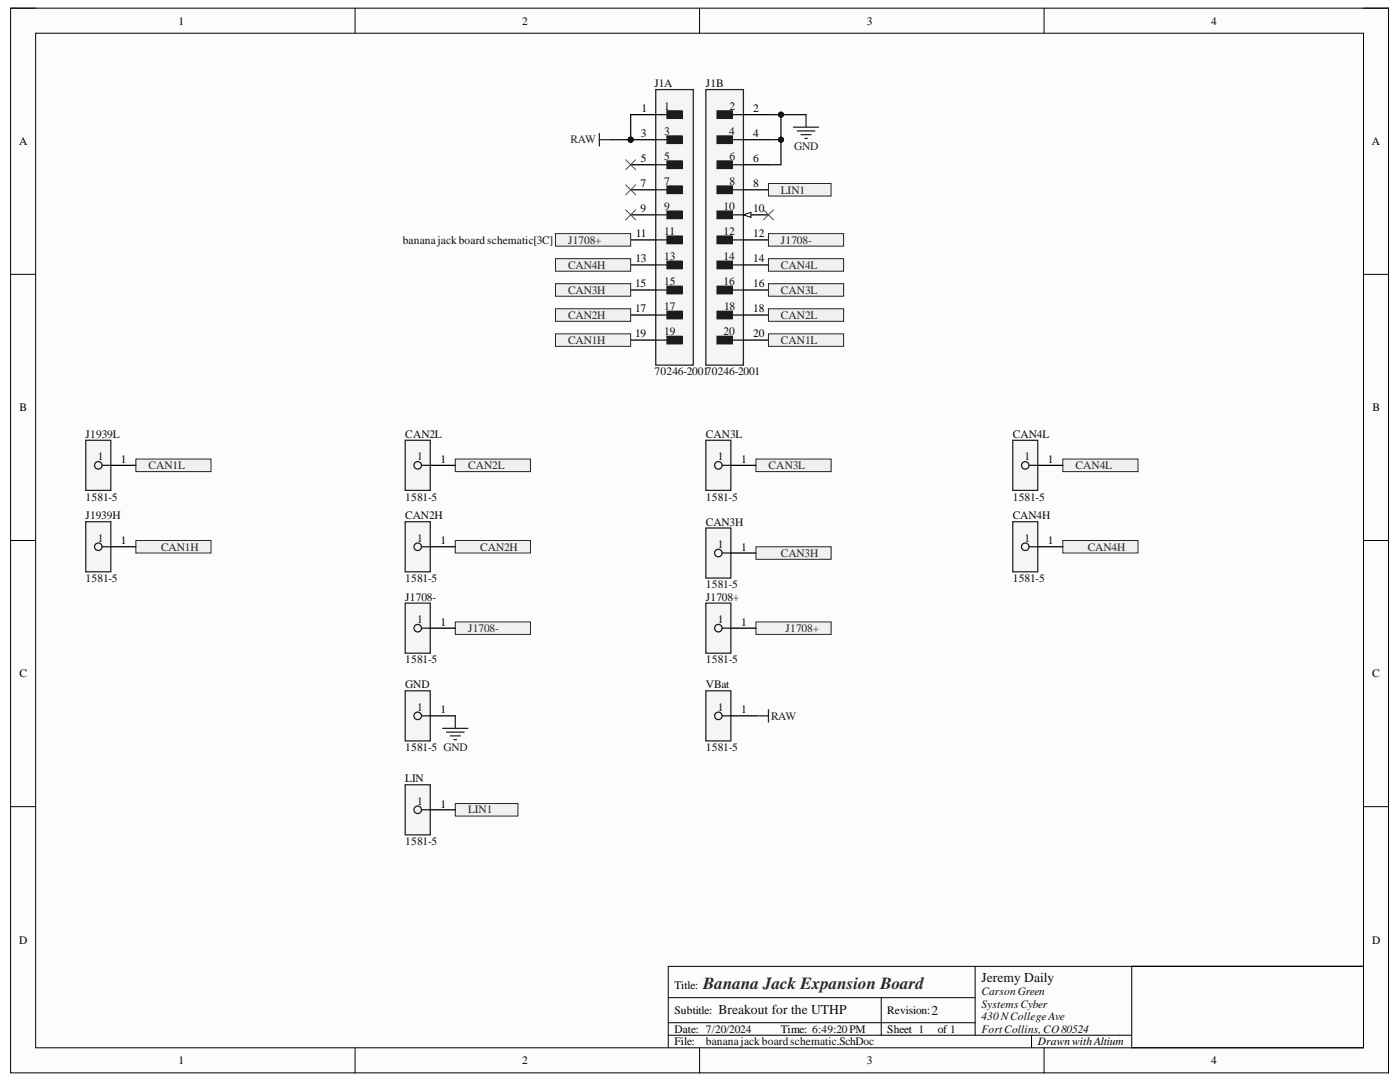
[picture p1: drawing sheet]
<svg xmlns="http://www.w3.org/2000/svg" width="279mm" height="216mm" viewBox="0 0 279 216" stroke-linecap="round" stroke-linejoin="round" font-family="sans-serif">
<path d="M2.1 1.6h275v212.5h-275z" fill-rule="evenodd" fill="#fcfcfc"/>
<path d="M2.1 1.6h275v212.5h-275z" fill="none" stroke="#000" stroke-width=".2"/>
<path d="M7.1 6.6h265v202.5h-265z" fill-rule="evenodd" fill="#fcfcfc"/>
<g fill="none" stroke="#000" stroke-width=".2">
<path d="M2.1 1.6h5M7.1 6.6h265v202.5h-265zM70.9 1.6v5M139.6 1.6v5M208.4 1.6v5M272.1 1.6h5v5M2.1 54.7h5M272.1 54.7h5M2.1 107.8h5M272.1 107.9h5M2.1 161h5M272.1 161h5"/>
<path d="M133.4 199.1h61.2M175.9 199.1v7.5M194.6 192.8v13.8M225.9 192.8h46.2v16.3h-46.2zM272.1 192.8h-138.7v16.3M70.9 209.1v5M133.4 206.6h92.5M133.4 204.1h61.2M139.6 209.1v5M205.9 206.6v2.5M208.4 209.1v5M277.1 209.1v5"/>
</g>
<path d="M27.1 107.8h15v2.5h-15z" fill-rule="evenodd" fill="#f0f0f0"/>
<path d="M27.1 107.8h15v2.5h-15z" fill="none" stroke="#262626" stroke-width=".2"/>
<path d="M90.9 107.8h15v2.5h-15z" fill-rule="evenodd" fill="#f0f0f0"/>
<path d="M90.9 107.8h15v2.5h-15z" fill="none" stroke="#262626" stroke-width=".2"/>
<path d="M150.9 109.1h15v2.5h-15z" fill-rule="evenodd" fill="#f0f0f0"/>
<path d="M150.9 109.1h15v2.5h-15z" fill="none" stroke="#262626" stroke-width=".2"/>
<path d="M212.1 107.9h15v2.4h-15z" fill-rule="evenodd" fill="#f0f0f0"/>
<path d="M212.1 107.9h15v2.4h-15z" fill="none" stroke="#262626" stroke-width=".2"/>
<path d="M150.9 124.1h15v2.5h-15z" fill-rule="evenodd" fill="#f0f0f0"/>
<path d="M150.9 124.1h15v2.5h-15z" fill="none" stroke="#262626" stroke-width=".2"/>
<path d="M90.9 91.6h15v2.5h-15z" fill-rule="evenodd" fill="#f0f0f0"/>
<path d="M90.9 91.6h15v2.5h-15z" fill="none" stroke="#262626" stroke-width=".2"/>
<path d="M150.9 91.6h15v2.5h-15z" fill-rule="evenodd" fill="#f0f0f0"/>
<path d="M150.9 91.6h15v2.5h-15z" fill="none" stroke="#262626" stroke-width=".2"/>
<path d="M212.1 91.6h15v2.5h-15z" fill-rule="evenodd" fill="#f0f0f0"/>
<path d="M212.1 91.6h15v2.5h-15z" fill="none" stroke="#262626" stroke-width=".2"/>
<path d="M27.1 91.6h15v2.5h-15z" fill-rule="evenodd" fill="#f0f0f0"/>
<path d="M27.1 91.6h15v2.5h-15z" fill="none" stroke="#262626" stroke-width=".2"/>
<path d="M90.9 124.1h15v2.5h-15z" fill-rule="evenodd" fill="#f0f0f0"/>
<path d="M90.9 124.1h15v2.5h-15z" fill="none" stroke="#262626" stroke-width=".2"/>
<path d="M90.9 160.3h12.5v2.5h-12.5z" fill-rule="evenodd" fill="#f0f0f0"/>
<path d="M90.9 160.3h12.5v2.5h-12.5z" fill="none" stroke="#262626" stroke-width=".2"/>
<path d="M88.4 145.3h5M89.1 146.1h3.5M89.9 146.8h2M90.6 147.6h.5M90.9 142.8v2.5M150.9 142.8h2.5M153.4 141.6v2.5" fill="none" stroke="#262626" stroke-width=".25"/>
<path d="M140.9 137.8h5v10h-5z" fill-rule="evenodd" fill="#f5f5f5"/>
<path d="M140.9 137.8h5v10h-5z" fill="none" stroke="#262626" stroke-width=".25"/>
<g fill="none" stroke="#1c1c1c" stroke-width=".25">
<path d="M144.1 142.8h1.8"/>
<circle cx="143.4" cy="142.8" r=".75"/>
</g>
<path d="M145.9 142.8h5" fill="none" stroke="#000" stroke-width=".25"/>
<path d="M80.9 137.8h5v10h-5z" fill-rule="evenodd" fill="#f5f5f5"/>
<path d="M80.9 137.8h5v10h-5z" fill="none" stroke="#262626" stroke-width=".25"/>
<g fill="none" stroke="#1c1c1c" stroke-width=".25">
<path d="M84.1 142.8h1.8"/>
<circle cx="83.4" cy="142.8" r=".75"/>
</g>
<path d="M85.9 142.8h5" fill="none" stroke="#000" stroke-width=".25"/>
<path d="M80.9 156.6h5v10h-5z" fill-rule="evenodd" fill="#f5f5f5"/>
<path d="M80.9 156.6h5v10h-5z" fill="none" stroke="#262626" stroke-width=".25"/>
<g fill="none" stroke="#1c1c1c" stroke-width=".25">
<path d="M84.1 161.6h1.8"/>
<circle cx="83.4" cy="161.6" r=".75"/>
</g>
<path d="M85.9 161.6h5" fill="none" stroke="#000" stroke-width=".25"/>
<path d="M80.9 120.3h5v10h-5z" fill-rule="evenodd" fill="#f5f5f5"/>
<path d="M80.9 120.3h5v10h-5z" fill="none" stroke="#262626" stroke-width=".25"/>
<g fill="none" stroke="#1c1c1c" stroke-width=".25">
<path d="M84.1 125.3h1.8"/>
<circle cx="83.4" cy="125.3" r=".75"/>
</g>
<path d="M85.9 125.3h5" fill="none" stroke="#000" stroke-width=".25"/>
<path d="M202.1 87.9h5v10h-5z" fill-rule="evenodd" fill="#f5f5f5"/>
<path d="M202.1 87.9h5v10h-5z" fill="none" stroke="#262626" stroke-width=".25"/>
<g fill="none" stroke="#1c1c1c" stroke-width=".25">
<path d="M205.4 92.9h1.7"/>
<circle cx="204.6" cy="92.9" r=".75"/>
</g>
<path d="M207.1 92.9h5" fill="none" stroke="#000" stroke-width=".25"/>
<path d="M140.9 87.9h5v10h-5z" fill-rule="evenodd" fill="#f5f5f5"/>
<path d="M140.9 87.9h5v10h-5z" fill="none" stroke="#262626" stroke-width=".25"/>
<g fill="none" stroke="#1c1c1c" stroke-width=".25">
<path d="M144.1 92.9h1.8"/>
<circle cx="143.4" cy="92.9" r=".75"/>
</g>
<path d="M145.9 92.9h5" fill="none" stroke="#000" stroke-width=".25"/>
<path d="M80.9 87.9h5v10h-5z" fill-rule="evenodd" fill="#f5f5f5"/>
<path d="M80.9 87.9h5v10h-5z" fill="none" stroke="#262626" stroke-width=".25"/>
<g fill="none" stroke="#1c1c1c" stroke-width=".25">
<path d="M84.1 92.9h1.8"/>
<circle cx="83.4" cy="92.9" r=".75"/>
</g>
<path d="M85.9 92.9h5" fill="none" stroke="#000" stroke-width=".25"/>
<path d="M17.1 87.9h5v10h-5z" fill-rule="evenodd" fill="#f5f5f5"/>
<path d="M17.1 87.9h5v10h-5z" fill="none" stroke="#262626" stroke-width=".25"/>
<g fill="none" stroke="#1c1c1c" stroke-width=".25">
<path d="M20.4 92.9h1.7"/>
<circle cx="19.6" cy="92.9" r=".75"/>
</g>
<path d="M22.1 92.9h5" fill="none" stroke="#000" stroke-width=".25"/>
<path d="M140.9 120.3h5v10h-5z" fill-rule="evenodd" fill="#f5f5f5"/>
<path d="M140.9 120.3h5v10h-5z" fill="none" stroke="#262626" stroke-width=".25"/>
<g fill="none" stroke="#1c1c1c" stroke-width=".25">
<path d="M144.1 125.3h1.8"/>
<circle cx="143.4" cy="125.3" r=".75"/>
</g>
<path d="M145.9 125.3h5" fill="none" stroke="#000" stroke-width=".25"/>
<path d="M202.1 104.1h5v10h-5z" fill-rule="evenodd" fill="#f5f5f5"/>
<path d="M202.1 104.1h5v10h-5z" fill="none" stroke="#262626" stroke-width=".25"/>
<g fill="none" stroke="#1c1c1c" stroke-width=".25">
<path d="M205.4 109.1h1.7"/>
<circle cx="204.6" cy="109.1" r=".75"/>
</g>
<path d="M207.1 109.1h5" fill="none" stroke="#000" stroke-width=".25"/>
<path d="M140.9 105.4h5v9.9h-5z" fill-rule="evenodd" fill="#f5f5f5"/>
<path d="M140.9 105.4h5v9.9h-5z" fill="none" stroke="#262626" stroke-width=".25"/>
<g fill="none" stroke="#1c1c1c" stroke-width=".25">
<path d="M144.1 110.3h1.8"/>
<circle cx="143.4" cy="110.3" r=".75"/>
</g>
<path d="M145.9 110.3h5" fill="none" stroke="#000" stroke-width=".25"/>
<path d="M80.9 104.1h5v10h-5z" fill-rule="evenodd" fill="#f5f5f5"/>
<path d="M80.9 104.1h5v10h-5z" fill="none" stroke="#262626" stroke-width=".25"/>
<g fill="none" stroke="#1c1c1c" stroke-width=".25">
<path d="M84.1 109.1h1.8"/>
<circle cx="83.4" cy="109.1" r=".75"/>
</g>
<path d="M85.9 109.1h5" fill="none" stroke="#000" stroke-width=".25"/>
<path d="M17.1 104.1h5v10h-5z" fill-rule="evenodd" fill="#f5f5f5"/>
<path d="M17.1 104.1h5v10h-5z" fill="none" stroke="#262626" stroke-width=".25"/>
<g fill="none" stroke="#1c1c1c" stroke-width=".25">
<path d="M20.4 109.1h1.7"/>
<circle cx="19.6" cy="109.1" r=".75"/>
</g>
<path d="M22.1 109.1h5" fill="none" stroke="#000" stroke-width=".25"/>
<circle cx="125.9" cy="27.9" r=".5" fill="#0e0e0e"/>
<circle cx="125.9" cy="27.9" r=".5" fill="none" stroke="#0e0e0e" stroke-width=".2"/>
<path d="M130.9 17.9h7.5v55h-7.5z" fill-rule="evenodd" fill="#f5f5f5"/>
<path d="M130.9 17.9h7.5v55h-7.5z" fill="none" stroke="#262626" stroke-width=".25"/>
<path d="M133.1 22.1h3v1.5h-3z" fill-rule="evenodd" fill="#1c1c1c"/>
<path d="M130.9 22.9h3M133.1 22.1h3v1.5h-3z" fill="none" stroke="#1c1c1c" stroke-width=".25"/>
<path d="M133.1 27.1h3v1.5h-3z" fill-rule="evenodd" fill="#1c1c1c"/>
<path d="M130.9 27.9h3M133.1 27.1h3v1.5h-3z" fill="none" stroke="#1c1c1c" stroke-width=".25"/>
<path d="M133.1 32.1h3v1.5h-3z" fill-rule="evenodd" fill="#1c1c1c"/>
<path d="M130.9 32.9h3M133.1 32.1h3v1.5h-3z" fill="none" stroke="#1c1c1c" stroke-width=".25"/>
<path d="M133.1 37.1h3v1.5h-3z" fill-rule="evenodd" fill="#1c1c1c"/>
<path d="M130.9 37.9h3M133.1 37.1h3v1.5h-3z" fill="none" stroke="#1c1c1c" stroke-width=".25"/>
<path d="M133.1 42.1h3v1.5h-3z" fill-rule="evenodd" fill="#1c1c1c"/>
<path d="M130.9 42.9h3M133.1 42.1h3v1.5h-3z" fill="none" stroke="#1c1c1c" stroke-width=".25"/>
<path d="M133.1 47.1h3v1.5h-3z" fill-rule="evenodd" fill="#1c1c1c"/>
<path d="M130.9 47.9h3M133.1 47.1h3v1.5h-3z" fill="none" stroke="#1c1c1c" stroke-width=".25"/>
<path d="M133.1 52.1h3v1.5h-3z" fill-rule="evenodd" fill="#1c1c1c"/>
<path d="M130.9 52.9h3M133.1 52.1h3v1.5h-3z" fill="none" stroke="#1c1c1c" stroke-width=".25"/>
<path d="M133.1 57.1h3v1.5h-3z" fill-rule="evenodd" fill="#1c1c1c"/>
<path d="M130.9 57.9h3M133.1 57.1h3v1.5h-3z" fill="none" stroke="#1c1c1c" stroke-width=".25"/>
<path d="M133.1 62.1h3v1.5h-3z" fill-rule="evenodd" fill="#1c1c1c"/>
<path d="M130.9 62.9h3M133.1 62.1h3v1.5h-3z" fill="none" stroke="#1c1c1c" stroke-width=".25"/>
<path d="M133.1 67.1h3v1.5h-3z" fill-rule="evenodd" fill="#1c1c1c"/>
<path d="M130.9 67.9h3M133.1 67.1h3v1.5h-3z" fill="none" stroke="#1c1c1c" stroke-width=".25"/>
<path d="M125.9 22.9h5M125.9 27.9h5" fill="none" stroke="#000" stroke-width=".25"/>
<circle cx="125.9" cy="27.9" r=".5" fill="#0e0e0e"/>
<circle cx="125.9" cy="27.9" r=".5" fill="none" stroke="#0e0e0e" stroke-width=".2"/>
<path d="M125.9 32.9h5M125.9 37.9h5M125.9 42.9h5M125.9 47.9h5M125.9 52.9h5M125.9 57.9h5M125.9 62.9h5M125.9 67.9h5" fill="none" stroke="#000" stroke-width=".25"/>
<path d="M140.9 17.9h7.5v55h-7.5z" fill-rule="evenodd" fill="#f5f5f5"/>
<path d="M140.9 17.9h7.5v55h-7.5z" fill="none" stroke="#262626" stroke-width=".25"/>
<path d="M143.1 22.1h3v1.5h-3z" fill-rule="evenodd" fill="#1c1c1c"/>
<path d="M143.1 22.1h3v1.5h-3zM145.4 22.9h3" fill="none" stroke="#1c1c1c" stroke-width=".25"/>
<path d="M143.1 27.1h3v1.5h-3z" fill-rule="evenodd" fill="#1c1c1c"/>
<path d="M143.1 27.1h3v1.5h-3zM145.4 27.9h3" fill="none" stroke="#1c1c1c" stroke-width=".25"/>
<path d="M143.1 32.1h3v1.5h-3z" fill-rule="evenodd" fill="#1c1c1c"/>
<path d="M143.1 32.1h3v1.5h-3zM145.4 32.9h3" fill="none" stroke="#1c1c1c" stroke-width=".25"/>
<path d="M143.1 37.1h3v1.5h-3z" fill-rule="evenodd" fill="#1c1c1c"/>
<path d="M143.1 37.1h3v1.5h-3zM145.4 37.9h3" fill="none" stroke="#1c1c1c" stroke-width=".25"/>
<path d="M143.1 42.1h3v1.5h-3z" fill-rule="evenodd" fill="#1c1c1c"/>
<path d="M143.1 42.1h3v1.5h-3zM145.4 42.9h3" fill="none" stroke="#1c1c1c" stroke-width=".25"/>
<path d="M143.1 47.1h3v1.5h-3z" fill-rule="evenodd" fill="#1c1c1c"/>
<path d="M143.1 47.1h3v1.5h-3zM145.4 47.9h3" fill="none" stroke="#1c1c1c" stroke-width=".25"/>
<path d="M143.1 52.1h3v1.5h-3z" fill-rule="evenodd" fill="#1c1c1c"/>
<path d="M143.1 52.1h3v1.5h-3zM145.4 52.9h3" fill="none" stroke="#1c1c1c" stroke-width=".25"/>
<path d="M143.1 57.1h3v1.5h-3z" fill-rule="evenodd" fill="#1c1c1c"/>
<path d="M143.1 57.1h3v1.5h-3zM145.4 57.9h3" fill="none" stroke="#1c1c1c" stroke-width=".25"/>
<path d="M143.1 62.1h3v1.5h-3z" fill-rule="evenodd" fill="#1c1c1c"/>
<path d="M143.1 62.1h3v1.5h-3zM145.4 62.9h3" fill="none" stroke="#1c1c1c" stroke-width=".25"/>
<path d="M143.1 67.1h3v1.5h-3z" fill-rule="evenodd" fill="#1c1c1c"/>
<path d="M143.1 67.1h3v1.5h-3zM145.4 67.9h3" fill="none" stroke="#1c1c1c" stroke-width=".25"/>
<path d="M148.4 22.9h5M148.4 27.9h5M148.4 32.9h5M148.4 37.9h5M148.4 42.9h5" fill="none" stroke="#000" stroke-width=".25"/>
<path d="M148.4 42.9l1.5-.5v1z" fill="#fbfbfb"/>
<path d="M148.4 42.9l1.5-.5v1z" fill="none" stroke="#000" stroke-width=".2"/>
<path d="M148.4 47.9h5M148.4 52.9h5M148.4 57.9h5M148.4 62.9h5M148.4 67.9h5" fill="none" stroke="#000" stroke-width=".25"/>
<path d="M153.4 61.6h15v2.5h-15z" fill-rule="evenodd" fill="#f0f0f0"/>
<path d="M153.4 61.6h15v2.5h-15z" fill="none" stroke="#262626" stroke-width=".2"/>
<path d="M153.4 56.6h15v2.5h-15z" fill-rule="evenodd" fill="#f0f0f0"/>
<path d="M153.4 56.6h15v2.5h-15z" fill="none" stroke="#262626" stroke-width=".2"/>
<path d="M153.4 51.6h15v2.5h-15z" fill-rule="evenodd" fill="#f0f0f0"/>
<path d="M153.4 51.6h15v2.5h-15z" fill="none" stroke="#262626" stroke-width=".2"/>
<path d="M153.4 66.6h15v2.5h-15z" fill-rule="evenodd" fill="#f0f0f0"/>
<path d="M153.4 66.6h15v2.5h-15z" fill="none" stroke="#262626" stroke-width=".2"/>
<path d="M153.4 46.6h15v2.5h-15z" fill-rule="evenodd" fill="#f0f0f0"/>
<path d="M153.4 46.6h15v2.5h-15z" fill="none" stroke="#262626" stroke-width=".2"/>
<path d="M153.4 36.6h12.5v2.5h-12.5z" fill-rule="evenodd" fill="#f0f0f0"/>
<path d="M153.4 36.6h12.5v2.5h-12.5z" fill="none" stroke="#262626" stroke-width=".2"/>
<path d="M158.4 25.4h5M159.1 26.1h3.5M159.9 26.9h2M160.6 27.6h.5M160.9 22.9v2.5" fill="none" stroke="#262626" stroke-width=".25"/>
<path d="M110.9 66.6h15v2.5h-15z" fill-rule="evenodd" fill="#f0f0f0"/>
<path d="M110.9 66.6h15v2.5h-15z" fill="none" stroke="#262626" stroke-width=".2"/>
<path d="M110.9 61.6h15v2.5h-15z" fill-rule="evenodd" fill="#f0f0f0"/>
<path d="M110.9 61.6h15v2.5h-15z" fill="none" stroke="#262626" stroke-width=".2"/>
<path d="M110.9 56.6h15v2.5h-15z" fill-rule="evenodd" fill="#f0f0f0"/>
<path d="M110.9 56.6h15v2.5h-15z" fill="none" stroke="#262626" stroke-width=".2"/>
<path d="M110.9 51.6h15v2.5h-15z" fill-rule="evenodd" fill="#f0f0f0"/>
<path d="M110.9 51.6h15v2.5h-15z" fill="none" stroke="#262626" stroke-width=".2"/>
<path d="M110.9 46.6h15v2.5h-15z" fill-rule="evenodd" fill="#f0f0f0"/>
<path d="M110.9 46.6h15v2.5h-15z" fill="none" stroke="#262626" stroke-width=".2"/>
<path d="M119.6 26.6v2.5M119.6 27.9h2.5" fill="none" stroke="#262626" stroke-width=".25"/>
<path d="M125.9 22.9v5h-3.8" fill="none" stroke="#0e0e0e" stroke-width=".25"/>
<circle cx="125.9" cy="27.9" r=".5" fill="#0e0e0e"/>
<circle cx="125.9" cy="27.9" r=".5" fill="none" stroke="#0e0e0e" stroke-width=".2"/>
<path d="M153.4 27.9h2.5" fill="none" stroke="#0e0e0e" stroke-width=".25"/>
<circle cx="155.9" cy="27.9" r=".5" fill="#0e0e0e"/>
<circle cx="155.9" cy="27.9" r=".5" fill="none" stroke="#0e0e0e" stroke-width=".2"/>
<path d="M153.4 22.9h2.5" fill="none" stroke="#0e0e0e" stroke-width=".25"/>
<circle cx="155.9" cy="22.9" r=".5" fill="#0e0e0e"/>
<circle cx="155.9" cy="22.9" r=".5" fill="none" stroke="#0e0e0e" stroke-width=".2"/>
<path d="M160.9 22.9h-5v10h-2.5" fill="none" stroke="#0e0e0e" stroke-width=".25"/>
<circle cx="155.9" cy="22.9" r=".5" fill="#0e0e0e"/>
<circle cx="155.9" cy="22.9" r=".5" fill="none" stroke="#0e0e0e" stroke-width=".2"/>
<circle cx="155.9" cy="27.9" r=".5" fill="#0e0e0e"/>
<circle cx="155.9" cy="27.9" r=".5" fill="none" stroke="#0e0e0e" stroke-width=".2"/>
<path d="M124.9 31.9l2 2M124.9 36.9l2 2M126.9 31.9l-2 2M126.9 36.9l-2 2M124.9 41.9l2 2M126.9 41.9l-2 2M152.4 41.9l2 2M154.4 41.9l-2 2" fill="none" stroke="#4c4c4c" stroke-width=".2"/>
<text font-size="3.4" fill="#262626" x="140.4" y="197.3">Banana Jack Expansion Board</text>
<g font-size="2.7" fill="#0e0e0e">
<text x="195.9" y="196">Jeremy Daily</text>
<text x="143.4" y="202.2">Breakout for the UTHP</text>
<text x="185.9" y="202.5">2</text>
</g>
<g font-size="2.3">
<text x="35.6" y="4.9">1</text>
<text x="104.2" y="4.9">2</text>
<text x="173" y="4.9">3</text>
<text x="241.7" y="4.9">4</text>
<text x="128" y="22.4">1</text>
<text x="150.3" y="22.4">2</text>
<text x="3.8" y="28.9">A</text>
<text x="127.9" y="27.4">3</text>
<text x="150.3" y="27.4">4</text>
<text x="273.8" y="28.9">A</text>
<text x="127.9" y="32.4">5</text>
<text x="150.3" y="32.4">6</text>
<text x="127.8" y="37.4">7</text>
<text x="150.3" y="37.4">8</text>
<text x="126.9" y="47.4">11</text>
<text x="127.8" y="42.4">9</text>
<text x="150.3" y="42.4">10</text>
<text x="150.3" y="47.4">12</text>
<text x="126.8" y="52.4">13</text>
<text x="150.3" y="52.4">14</text>
<text x="126.7" y="57.3">15</text>
<text x="150.3" y="57.3">16</text>
<text x="126.7" y="62.3">17</text>
<text x="150.3" y="62.3">18</text>
<text x="126.7" y="67.3">19</text>
<text x="150.3" y="67.3">20</text>
<text x="3.9" y="82">B</text>
<text x="273.9" y="82">B</text>
<text x="24.1" y="92.4">1</text>
<text x="87.9" y="92.4">1</text>
<text x="147.9" y="92.4">1</text>
<text x="209.1" y="92.4">1</text>
<text x="24.1" y="108.6">1</text>
<text x="87.9" y="108.6">1</text>
<text x="147.9" y="109.9">1</text>
<text x="209.1" y="108.6">1</text>
<text x="87.9" y="124.8">1</text>
<text x="147.9" y="124.8">1</text>
<text x="3.9" y="135.2">C</text>
<text x="273.9" y="135.2">C</text>
<text x="87.9" y="142.4">1</text>
<text x="147.9" y="142.4">1</text>
<text x="87.9" y="161.1">1</text>
<text x="3.8" y="188.3">D</text>
<text x="273.9" y="188.3">D</text>
<text x="134.6" y="197.3">Title:</text>
<text x="134.6" y="202.3">Subtitle:</text>
<text x="177.1" y="202.3">Revision:</text>
<text x="134.6" y="206">Date: 7/20/2024</text>
<text x="134.6" y="208.6">File:</text>
<text x="155.8" y="206">Time: 6:49:20PM</text>
<text x="177.1" y="206">Sheet 1</text>
<text x="187.1" y="206">of 1</text>
<text x="207.1" y="208.6">DrawnwithAltium</text>
<text x="35.6" y="212.3">1</text>
<text x="104.2" y="212.3">2</text>
<text x="173" y="212.3">3</text>
<text x="241.7" y="212.3">4</text>
</g>
<g font-size="2.3" fill="#0e0e0e">
<text x="130.6" y="17.4">J1A</text>
<text x="140.9" y="17.4">J1B</text>
<text x="132.6" y="21.9">1</text>
<text x="145.6" y="21.9">2</text>
<text x="132.6" y="26.9">3</text>
<text x="145.5" y="26.9">4</text>
<text x="132.6" y="31.9">5</text>
<text x="145.6" y="31.9">6</text>
<text x="132.6" y="36.9">7</text>
<text x="132.6" y="41.9">9</text>
<text x="144.4" y="41.9">10</text>
<text x="145.6" y="36.9">8</text>
<text x="132.6" y="46.9">11</text>
<text x="144.4" y="46.9">12</text>
<text x="80.4" y="48.6">bananajackboardschematic[3C]</text>
<text x="132.6" y="51.8">13</text>
<text x="144.4" y="51.8">14</text>
<text x="132.6" y="56.8">15</text>
<text x="144.4" y="56.8">16</text>
<text x="132.6" y="61.8">17</text>
<text x="144.5" y="61.8">18</text>
<text x="132.6" y="66.9">19</text>
<text x="144.4" y="66.9">20</text>
<text x="130.6" y="74.9">70246-200170246-2001</text>
<text x="17.1" y="87.4">J1939L</text>
<text x="80.9" y="87.4">CAN2L</text>
<text x="140.9" y="87.4">CAN3L</text>
<text x="202.1" y="87.4">CAN4L</text>
<text x="19.5" y="91.9">1</text>
<text x="83.2" y="91.9">1</text>
<text x="143.2" y="91.9">1</text>
<text x="204.5" y="91.9">1</text>
<text x="17.1" y="99.9">1581-5</text>
<text x="80.9" y="99.9">1581-5</text>
<text x="140.9" y="99.9">1581-5</text>
<text x="202.1" y="99.9">1581-5</text>
<text x="17.1" y="103.6">J1939H</text>
<text x="80.9" y="103.6">CAN2H</text>
<text x="140.9" y="104.9">CAN3H</text>
<text x="202.1" y="103.6">CAN4H</text>
<text x="19.5" y="108.1">1</text>
<text x="83.2" y="108.1">1</text>
<text x="143.2" y="109.4">1</text>
<text x="204.5" y="108.1">1</text>
<text x="17.1" y="116.1">1581-5</text>
<text x="80.9" y="119.9">J1708-</text>
<text x="80.9" y="116.1">1581-5</text>
<text x="140.9" y="119.9">J1708+</text>
<text x="140.9" y="117.3">1581-5</text>
<text x="202.1" y="116.1">1581-5</text>
<text x="83.2" y="124.3">1</text>
<text x="143.2" y="124.3">1</text>
<text x="80.9" y="137.4">GND</text>
<text x="80.9" y="132.4">1581-5</text>
<text x="140.9" y="137.4">VBat</text>
<text x="140.9" y="132.4">1581-5</text>
<text x="83.2" y="141.8">1</text>
<text x="143.2" y="141.8">1</text>
<text x="80.9" y="149.9">1581-5 GND</text>
<text x="140.9" y="149.9">1581-5</text>
<text x="80.9" y="156.1">LIN</text>
<text x="83.2" y="160.6">1</text>
<text x="80.9" y="168.6">1581-5</text>
<text x="195.9" y="198.6">CarsonGreen</text>
<text x="195.9" y="201.1">SystemsCyber</text>
<text x="195.9" y="203.6">430NCollegeAve</text>
<text x="140.9" y="208.6">bananajackboardschematic.SchDoc</text>
<text x="195.9" y="206">FortCollins,CO80524</text>
</g>
<g font-size="2.3" fill="#262626">
<text x="113.9" y="28.6">RAW</text>
<text x="158.5" y="29.9">GND</text>
<text x="155.8" y="38.7">LIN1</text>
<text x="113.4" y="53.6">CAN4H</text>
<text x="113.4" y="48.6">J1708+</text>
<text x="155.8" y="53.6">CAN4L</text>
<text x="155.8" y="48.6">J1708-</text>
<text x="113.4" y="58.6">CAN3H</text>
<text x="155.8" y="58.6">CAN3L</text>
<text x="113.4" y="63.6">CAN2H</text>
<text x="155.8" y="63.6">CAN2L</text>
<text x="113.4" y="68.6">CAN1H</text>
<text x="155.8" y="68.6">CAN1L</text>
<text x="29.6" y="93.6">CAN1L</text>
<text x="93.4" y="93.6">CAN2L</text>
<text x="153.4" y="93.6">CAN3L</text>
<text x="214.6" y="93.6">CAN4L</text>
<text x="32.1" y="109.9">CAN1H</text>
<text x="95.9" y="109.9">CAN2H</text>
<text x="155.8" y="111.1">CAN3H</text>
<text x="217.1" y="109.9">CAN4H</text>
<text x="93.4" y="126.1">J1708-</text>
<text x="156.8" y="126.1">J1708+</text>
<text x="153.9" y="143.6">RAW</text>
<text x="93.4" y="162.3">LIN1</text>
</g>
</svg>
